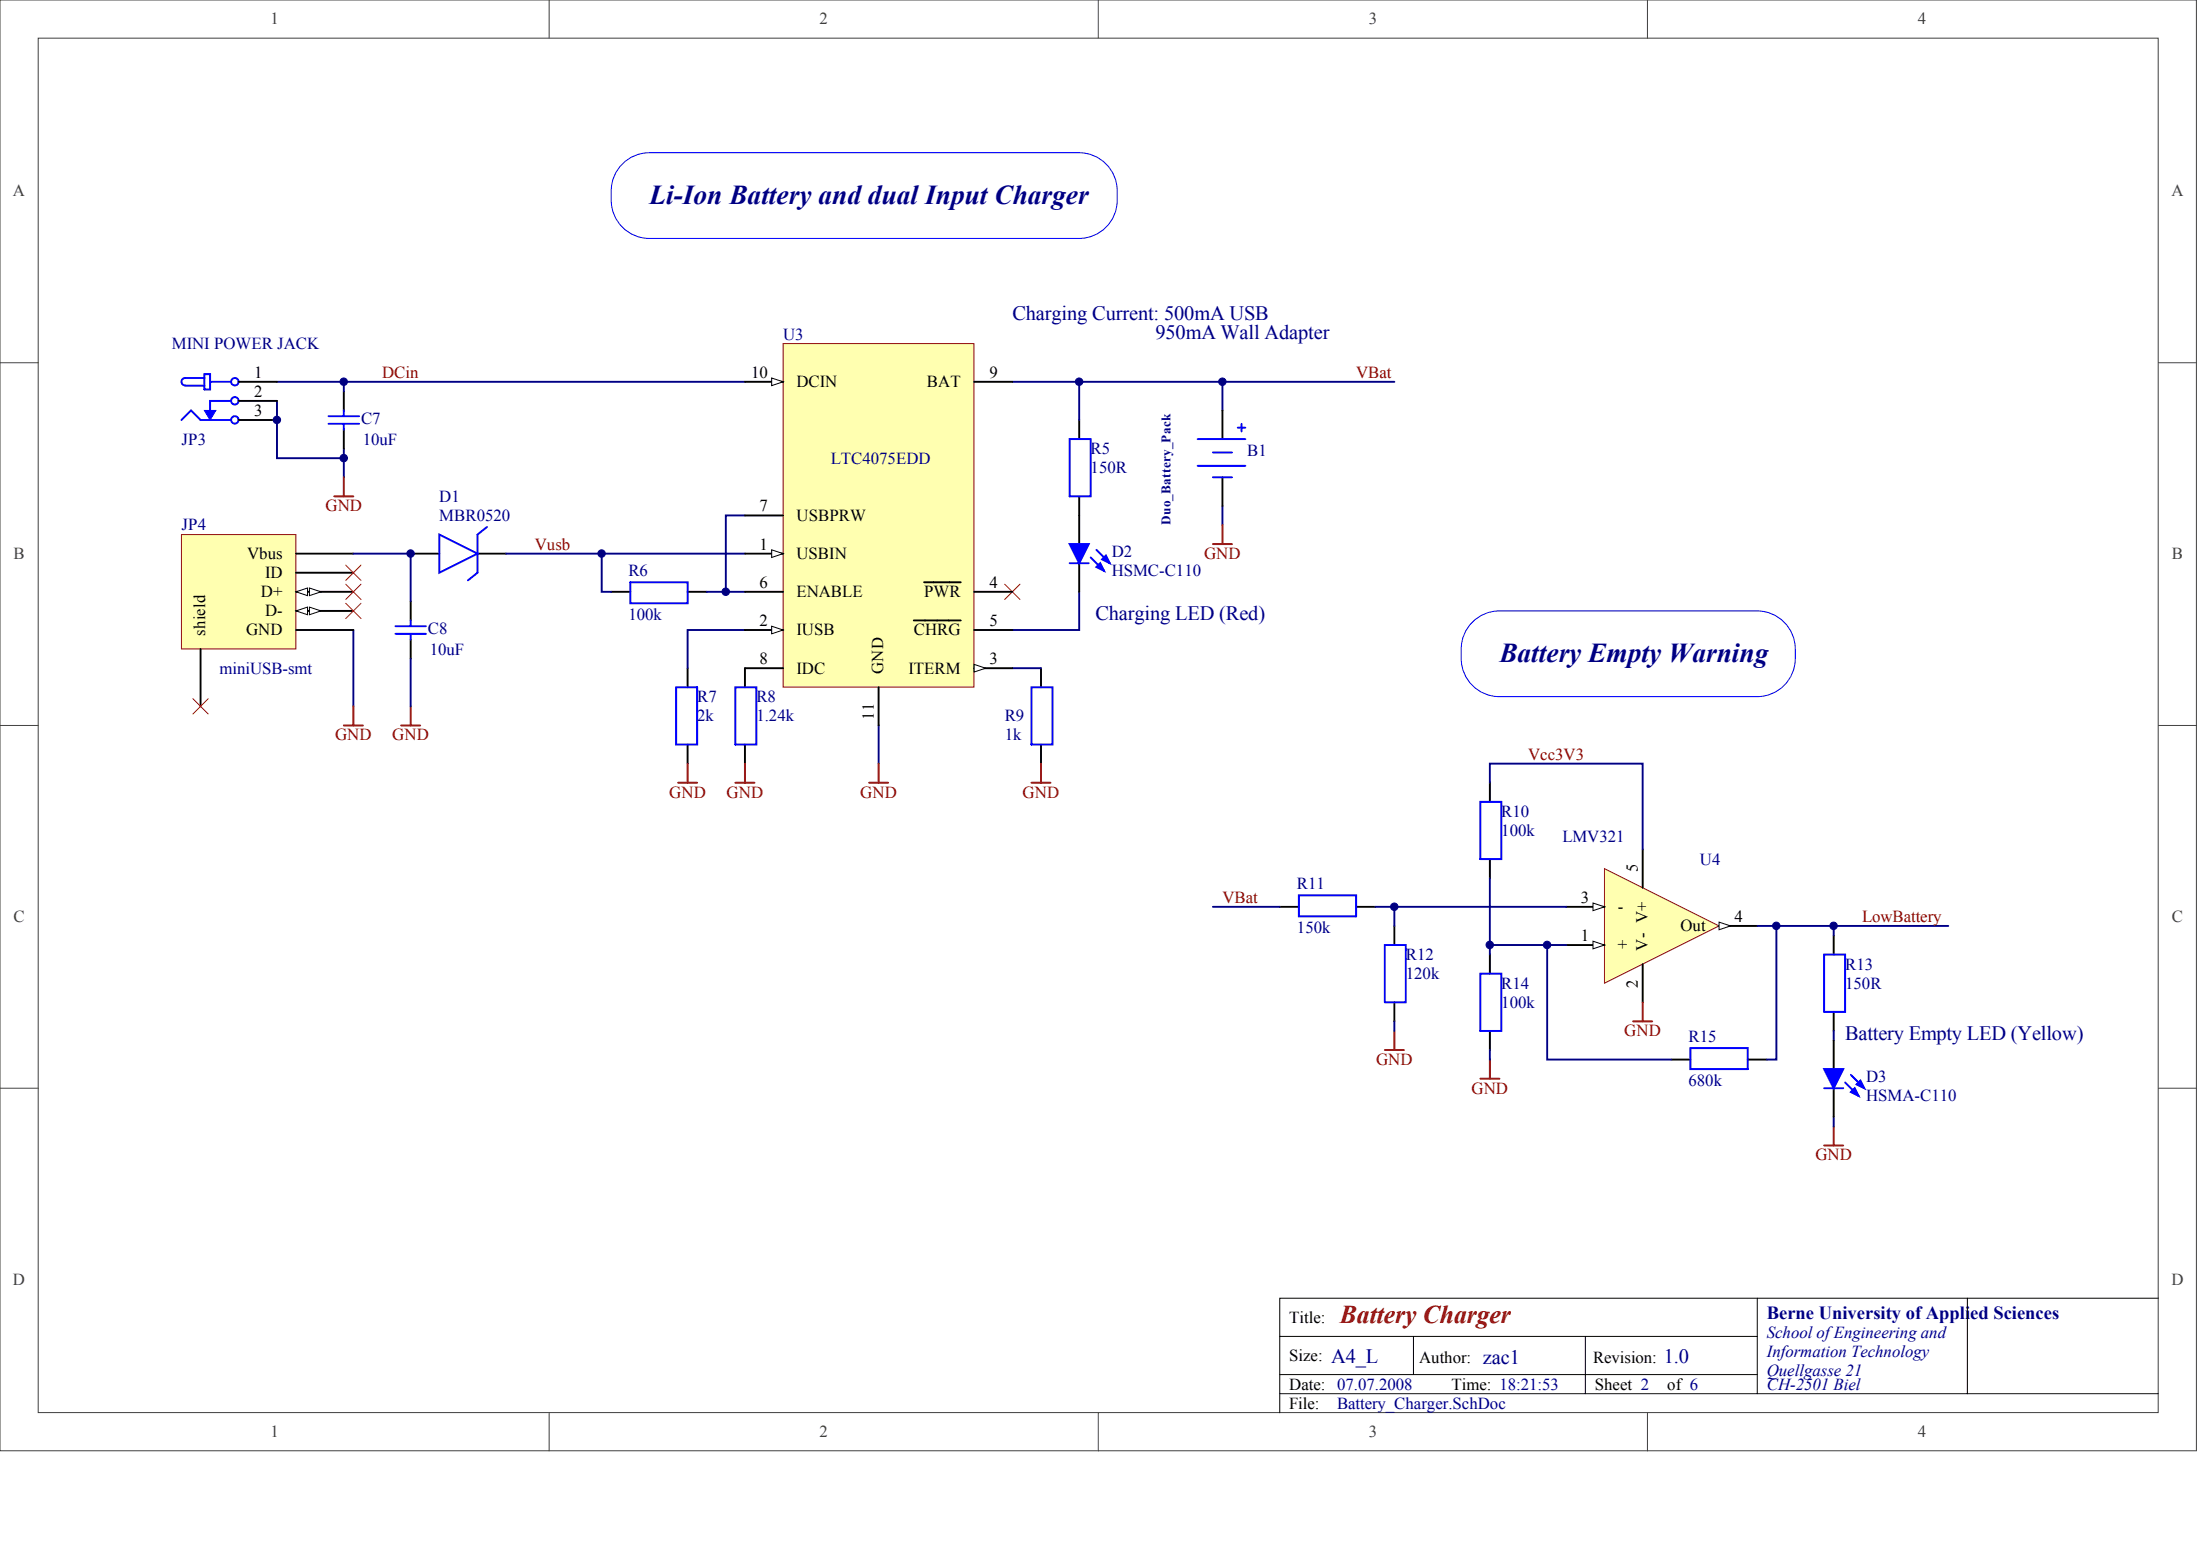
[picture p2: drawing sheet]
<svg xmlns="http://www.w3.org/2000/svg" width="840mm" height="594mm" viewBox="0 0 840 594" stroke-linecap="round" stroke-linejoin="round" font-family="sans-serif">
<g fill="#fff" stroke="#404040" stroke-width=".38">
<path d="M0 0h838.2v553.5h-838.2z"/>
<path d="M14.6 14.6h809.1v524.4h-809.1z"/>
</g>
<path d="M209.6 0v14.6M419.2 0v14.6M628.7 0v14.6M0 138.4h14.6M823.7 138.4h14.6M0 276.8h14.6M823.7 276.8h14.6M0 415.2h14.6M823.7 415.2h14.6M209.6 539.1v14.5M419.2 539.1v14.5M628.7 539.1v14.5" fill="none" stroke="#404040" stroke-width=".38"/>
<path d="M670.6 495.3v36.5M750.8 495.3h-262.4v43.8M823.7 495.3h-72.9v36.5M488.4 509.9h182.2M539.4 509.9v14.6M605 509.9v21.9M488.4 531.8h335.3M488.4 524.5h182.2" fill="none" stroke="#000" stroke-width=".38"/>
<path d="M105.7 153v21.8h25.5v-3.6M105.7 145.7h178.6M386.4 145.7h80.1v10.9M466.5 145.7h65.6M411.9 225.8v14.6h-25.5M134.9 240.4v29.1M386.4 255h10.9M335.3 276.8v14.6" fill="none" stroke="#000080" stroke-width=".73"/>
<path d="M411.9 160.3v7.2M411.9 189.4v7.3M262.4 255v7.2M284.3 255v7.2M397.3 255v7.2M262.4 284.1v7.3M284.3 284.1v7.3M397.3 284.1v7.3" fill="none" stroke="#000" stroke-width=".73"/>
<path d="M408.2 167.5h8v21.9h-8zM258.1 262.2h8v21.9h-8zM280.7 262.2h8v21.9h-8zM393.6 262.2h8.1v21.9h-8.1z" fill="none" stroke="#00f" stroke-width=".73"/>
<path d="M237.5 62.5a14.5 14.5 0 0 1 10.3-4.2h164a14.6 14.6 0 0 1 14.6 14.5 16.3 16.3 0 0 1-4.3 13.9 14.5 14.5 0 0 1-10.3 4.3h-164a14.6 14.6 0 0 1-14.5-14.6 16.3 16.3 0 0 1 4.2-13.9z" fill="#fff" stroke="#00f" stroke-width=".38"/>
<path d="M411.9 145.7v14.6M131.2 174.8v7.3M284.3 196.7h-7.3v29.1M466.5 193v7.3M229.6 211.2v14.6h3.7M269.7 225.8h14.6M284.3 240.4h-21.9v14.6" fill="none" stroke="#000080" stroke-width=".73"/>
<g fill="none" stroke="#00f" stroke-width=".73">
<path d="M70.7 147.1h7.3M78 144.2h-7.3a1.42 1.42 0 0 0-1.4 1.4 1.42 1.42 0 0 0 1.4 1.5M78 142.8h2.2v5.8h-2.2zM80.2 145.7h8M88.2 153h-8v3.6M69.3 160.3l3.6-3.7 3.6 3.7h11.7M240.6 222.2h21.8v8h-21.8z"/>
<circle cx="89.6" cy="152.9" r="1.42"/>
<circle cx="89.6" cy="145.6" r="1.42"/>
<circle cx="89.6" cy="160.2" r="1.42"/>
</g>
<path d="M78 156.6h4.4l-2.2 3.7z" fill="#00f" stroke="#00f" stroke-width=".38"/>
<path d="M91.1 153h14.6M91.1 145.7h14.6M91.1 160.3h14.6M233.3 225.8h7.3M262.4 225.8h7.3" fill="none" stroke="#000" stroke-width=".73"/>
<g fill="none" stroke="#800000" stroke-width=".73">
<path d="M127.6 189.4h7.3M131.2 182.1v7.3M462.9 207.6h7.3M466.5 200.3v7.3M131.2 276.8h7.3M134.9 269.5v7.3M153.1 276.8h7.3M156.7 269.5v7.3M258.8 298.7h7.3M262.4 291.4v7.3M280.7 298.7h7.2M284.3 291.4v7.3"/>
<path d="M331.7 298.7h7.3M335.3 291.4v7.3M393.6 298.7h7.3M397.3 291.4v7.3"/>
</g>
<path d="M383.4 222.9l5.9 5.8M389.3 222.9l-5.9 5.8" fill="none" stroke="#f00" stroke-width=".38"/>
<path d="M69.3 204h43.6v43.6h-43.6z" fill="#ffffb0" stroke="#800000" stroke-width=".38"/>
<path d="M113 225.8h21.9" fill="none" stroke="#000" stroke-width=".73"/>
<g fill="#fff" stroke="#000" stroke-width=".38">
<path d="M113 225.8l4.4-1.4v2.9z"/>
<path d="M118.1 224.4l4.4 1.4-4.4 1.5z"/>
</g>
<path d="M113 218.5h21.9M113 233.1h21.9" fill="none" stroke="#000" stroke-width=".73"/>
<g fill="#fff" stroke="#000" stroke-width=".38">
<path d="M113 233.1l4.4-1.5v3z"/>
<path d="M118.1 231.6l4.4 1.5-4.4 1.5z"/>
</g>
<path d="M113 211.2h21.9M76.5 247.7v21.8M113 240.4h21.9" fill="none" stroke="#000" stroke-width=".73"/>
<path d="M131.9 215.6l5.9 5.8M137.8 215.6l-5.9 5.8M131.9 230.2l5.9 5.8M131.9 222.9l5.9 5.8M137.8 230.2l-5.9 5.8M137.8 222.9l-5.9 5.8M73.6 266.6l5.9 5.8M79.5 266.6l-5.9 5.8" fill="none" stroke="#f00" stroke-width=".38"/>
<path d="M612.3 331.4l43.8 21.9-43.8 21.8z" fill="#ffffb0" stroke="#bf0000" stroke-width=".38"/>
<path d="M597.8 346h14.5" fill="none" stroke="#000" stroke-width=".73"/>
<path d="M608 344.6l4.3 1.4-4.3 1.5z" fill="#fff" stroke="#000" stroke-width=".38"/>
<path d="M597.8 360.6h14.5" fill="none" stroke="#000" stroke-width=".73"/>
<path d="M608 359.1l4.3 1.5-4.3 1.4z" fill="#fff" stroke="#000" stroke-width=".38"/>
<path d="M626.9 324.2v14.5M656.1 353.3h14.5M626.9 367.9v14.5" fill="none" stroke="#000" stroke-width=".73"/>
<path d="M656.1 351.8l4.3 1.5-4.3 1.5z" fill="#fff" stroke="#000" stroke-width=".38"/>
<g fill="none" stroke="#000" stroke-width=".73">
<path d="M466.5 156.6v10.9M466.5 182.1v10.9M156.7 211.2h11M182.2 211.2h11M568.6 298.7v7.2M568.6 327.8v7.3M488.4 346h7.3M517.6 346h7.3M532.1 353.3v7.3M568.6 364.2v7.3M532.1 382.4v7.3M568.6 393.4v7.2"/>
<path d="M637.8 404.3h7.3M667 404.3h7.3"/>
</g>
<g fill="none" stroke="#00f" stroke-width=".73">
<path d="M457.1 167.5h18.2M457.1 177.7h18.2M462.9 172.6h7.3M472.4 163.2h2.9M473.8 161.7v2.9M462.9 182.1h7.3M167.7 204l14.5 7.2-14.5 7.3zM185.9 201l-3.7 3v14.5l-3.6 2.9M564.9 305.9h8.1v21.9h-8.1zM495.7 341.6h21.9v8.1h-21.9zM528.5 360.6h8v21.8h-8zM564.9 371.5h8.1v21.9h-8.1z"/>
<path d="M645.1 399.9h21.9v8h-21.9z"/>
</g>
<path d="M532.1 393.4v7.2M623.3 389.7h7.3M626.9 382.4v7.3M528.5 400.6h7.3M564.9 411.6h7.3M568.6 404.3v7.3" fill="none" stroke="#800000" stroke-width=".73"/>
<path d="M568.6 298.7v-7.3h58.3v32.8M568.6 335.1v29.1M462.9 346h25.5M524.9 346h72.9M532.1 346v7.3M670.6 353.3h72.9M677.9 353.3v51h-3.6M568.6 360.6h29.2M590.5 360.6v43.7h47.3M532.1 389.7v3.7M568.6 400.6v3.7" fill="none" stroke="#000080" stroke-width=".73"/>
<path d="M561.9 237.4a14.5 14.5 0 0 1 10.3-4.3h98.4a14.6 14.6 0 0 1 14.6 14.6 16.3 16.3 0 0 1-4.3 13.8 14.5 14.5 0 0 1-10.3 4.3h-98.4a14.6 14.6 0 0 1-14.5-14.6 16.3 16.3 0 0 1 4.2-13.8z" fill="#fff" stroke="#00f" stroke-width=".38"/>
<path d="M131.2 149.3v7.3M131.2 163.9v7.3M411.9 196.7v10.9M411.9 214.9v10.9M156.7 229.5v7.2M156.7 244v7.3M699.8 356.9v7.3M699.8 386.1v7.3M699.8 397v10.9M699.8 415.2v10.9" fill="none" stroke="#000" stroke-width=".73"/>
<g fill="none" stroke="#00f" stroke-width=".73">
<path d="M125.4 158.8h11.6M131.2 156.6v2.2M125.4 161.7h11.6M131.2 161.7v2.2M408.2 214.9h7.3M416.2 212.7l5.1 5.1M418.4 209.8l5.1 5.1M150.9 238.9h11.7M156.7 236.7v2.2M150.9 241.8h11.7M156.7 241.8v2.2M696.2 364.2h8v21.9h-8z"/>
<path d="M696.2 415.2h7.3M704.2 413l5.1 5.1M706.4 410.1l5.1 5.1"/>
</g>
<path d="M131.2 145.7v3.6M134.9 211.2h21.8v18.3M193.2 211.2h91.1M156.7 251.3v18.2M699.8 353.3v3.6M699.8 393.4v3.6M699.8 426.1v3.7" fill="none" stroke="#000080" stroke-width=".73"/>
<path d="M696.2 437.1h7.3M699.8 429.8v7.3" fill="none" stroke="#800000" stroke-width=".73"/>
<g fill="#00f" stroke="#00f" stroke-width=".73">
<path d="M696.2 407.9h7.3l-3.7 7.3z"/>
<path d="M706.4 416.7l1.4-1.5 1.5 2.9z"/>
<path d="M708.6 413.8l1.4-1.5 1.5 2.9z"/>
<path d="M408.2 207.6h7.3l-3.6 7.3z"/>
<path d="M418.4 216.3l1.5-1.4 1.4 2.9z"/>
<path d="M420.6 213.4l1.5-1.4 1.4 2.9z"/>
</g>
<path d="M298.9 131.1h72.8v131.1h-72.8z" fill="#ffffb0" stroke="#800000" stroke-width=".38"/>
<path d="M284.3 145.7h14.6" fill="none" stroke="#000" stroke-width=".73"/>
<path d="M294.5 144.2l4.4 1.5-4.4 1.4z" fill="#fff" stroke="#000" stroke-width=".38"/>
<path d="M284.3 211.2h14.6" fill="none" stroke="#000" stroke-width=".73"/>
<path d="M294.5 209.8l4.4 1.4-4.4 1.5z" fill="#fff" stroke="#000" stroke-width=".38"/>
<path d="M371.8 255h14.6" fill="none" stroke="#000" stroke-width=".73"/>
<path d="M371.8 253.5l4.3 1.5-4.3 1.4z" fill="#fff" stroke="#000" stroke-width=".38"/>
<path d="M284.3 240.4h14.6" fill="none" stroke="#000" stroke-width=".73"/>
<path d="M294.5 238.9l4.4 1.5-4.4 1.4z" fill="#fff" stroke="#000" stroke-width=".38"/>
<path d="M371.8 145.7h14.6M284.3 196.7h14.6M284.3 225.8h14.6M348.7 236.7h18M352.7 222.2h14M371.8 225.8h14.6M284.3 255h14.6M371.8 240.4h14.6M335.3 262.2v14.6" fill="none" stroke="#000" stroke-width=".73"/>
<g fill="#000080" stroke="#000080" stroke-width=".38">
<circle cx="105.7" cy="160.2" r="1.42"/>
<circle cx="131.2" cy="174.8" r="1.42"/>
<circle cx="131.2" cy="145.6" r="1.42"/>
<circle cx="156.7" cy="211.2" r="1.42"/>
<circle cx="229.6" cy="211.2" r="1.42"/>
<circle cx="277" cy="225.8" r="1.42"/>
<circle cx="411.8" cy="145.6" r="1.42"/>
<circle cx="466.5" cy="145.6" r="1.42"/>
<circle cx="532.1" cy="346" r="1.42"/>
<circle cx="568.6" cy="360.5" r="1.42"/>
<circle cx="590.4" cy="360.5" r="1.42"/>
<circle cx="677.9" cy="353.3" r="1.42"/>
<circle cx="699.8" cy="353.3" r="1.42"/>
</g>
<g font-size="10.4" fill="#000080">
<text x="247.8" y="77.7">Li-Ion Battery and dual Input Charger</text>
<text x="572.2" y="252.6">Battery Empty Warning</text>
</g>
<text font-size="9.8" fill="#800000" x="511.4" y="504.6">Battery Charger</text>
<g font-size="7.8" fill="#000080">
<text x="386.4" y="122.2">Charging Current: 500mA USB</text>
<text x="441" y="129.5">950mA Wall Adapter</text>
<text x="418.1" y="236.5">Charging LED (Red)</text>
<text x="704.2" y="396.8">Battery Empty LED (Yellow)</text>
<text x="508.1" y="519.9">A4_L</text>
<text x="565.9" y="520.5">zac1</text>
<text x="634.9" y="519.9">1.0</text>
</g>
<text font-size="7.1" fill="#000080" x="674.3" y="503.1">Berne University of Applied Sciences</text>
<g font-size="6.4" fill="#404040">
<text x="103.2" y="9.3">1</text>
<text x="312.8" y="9.3">2</text>
<text x="522.4" y="9.3">3</text>
<text x="732" y="9.3">4</text>
<text x="5" y="74.9">A</text>
<text x="828.7" y="74.9">A</text>
<text x="5.2" y="213.3">B</text>
<text x="828.9" y="213.3">B</text>
<text x="5.2" y="351.7">C</text>
<text x="828.9" y="351.7">C</text>
<text x="5" y="490.1">D</text>
<text x="828.7" y="490.1">D</text>
<text x="103.2" y="548.4">1</text>
<text x="312.8" y="548.4">2</text>
<text x="522.4" y="548.4">3</text>
<text x="732" y="548.4">4</text>
</g>
<g font-size="6.4" fill="#000080">
<text x="298.9" y="129.5">U3</text>
<text x="65.6" y="133.2">MINI POWER JACK</text>
<text x="137.8" y="161.6">C7</text>
<text x="69.3" y="169.6">JP3</text>
<text x="138.5" y="169.6">10uF</text>
<text x="416.2" y="173.2">R5</text>
<text x="476" y="174">B1</text>
<text x="317.1" y="176.9">LTC4075EDD</text>
<text x="416.2" y="180.5">150R</text>
<text x="167.7" y="191.5">D1</text>
<text x="69.3" y="202.4">JP4</text>
<text x="167.7" y="198.7">MBR0520</text>
<text x="424.3" y="212.6">D2</text>
<text x="239.8" y="219.9">R6</text>
<text x="424.3" y="219.9">HSMC-C110</text>
<text x="239.8" y="236.6">100k</text>
<text x="163.3" y="241.7">C8</text>
<text x="164" y="249.7">10uF</text>
<text x="83.8" y="257">miniUSB-smt</text>
<text x="266.1" y="267.9">R7</text>
<text x="288.7" y="267.9">R8</text>
<text x="266.1" y="275.2">2k</text>
<text x="288.7" y="275.2">1.24k</text>
<text x="383.4" y="275.2">R9</text>
<text x="383.4" y="282.5">1k</text>
<text x="573" y="311.7">R10</text>
<text x="573" y="318.9">100k</text>
<text x="596.3" y="321.1">LMV321</text>
<text x="648.8" y="329.9">U4</text>
<text x="495" y="339.3">R11</text>
<text x="495" y="356.1">150k</text>
<text x="536.5" y="366.3">R12</text>
<text x="704.2" y="369.9">R13</text>
<text x="536.5" y="373.6">120k</text>
<text x="573" y="377.2">R14</text>
<text x="704.2" y="377.2">150R</text>
<text x="573" y="384.5">100k</text>
<text x="644.4" y="397.6">R15</text>
<text x="712.2" y="412.9">D3</text>
<text x="644.4" y="414.4">680k</text>
<text x="712.2" y="420.2">HSMA-C110</text>
<text x="674.3" y="510.5">School of Engineering and</text>
<text x="674.3" y="517.8">Information Technology</text>
<text x="674.3" y="525.1">Quellgasse 21</text>
<text x="674.3" y="530.2">CH-2501 Biel</text>
<text x="510.3" y="537.5">Battery_Charger.SchDoc</text>
</g>
<g font-size="6.4">
<text x="97" y="144.1">1</text>
<text x="286.6" y="144.1">10</text>
<text x="304" y="147.8">DCIN</text>
<text x="353.8" y="147.8">BAT</text>
<text x="377.6" y="144.1">9</text>
<text x="97" y="151.4">2</text>
<text x="97" y="158.7">3</text>
<text x="289.8" y="195.1">7</text>
<text x="304" y="198.7">USBPRW</text>
<text x="289.8" y="209.7">1</text>
<text x="94.3" y="213.3">Vbus</text>
<text x="304" y="213.3">USBIN</text>
<text x="101.2" y="220.6">ID</text>
<text x="99.6" y="227.9">D+</text>
<text x="289.8" y="224.2">6</text>
<text x="304" y="227.9">ENABLE</text>
<text x="352.7" y="227.9">PWR</text>
<text x="377.6" y="224.2">4</text>
<text x="101.2" y="235.2">D-</text>
<text x="289.8" y="238.8">2</text>
<text x="377.6" y="238.8">5</text>
<text x="93.9" y="242.5">GND</text>
<text x="304" y="242.5">IUSB</text>
<text x="348.7" y="242.5">CHRG</text>
<text x="289.8" y="253.4">8</text>
<text x="304" y="257">IDC</text>
<text x="346.8" y="257">ITERM</text>
<text x="377.6" y="253.4">3</text>
<text x="603.3" y="344.4">3</text>
<text x="617.4" y="348.1">-</text>
<text x="661.9" y="351.7">4</text>
<text x="603.3" y="359">1</text>
<text x="641.3" y="355.4">Out</text>
<text x="617.4" y="362.6">+</text>
<text x="492.1" y="504.7">Title:</text>
<text x="492.1" y="519.3">Size:</text>
<text x="541.6" y="520">Author:</text>
<text x="608" y="520">Revision:</text>
<text x="492.1" y="530.2">Date: 07.07.2008</text>
<text x="554" y="530.2">Time: 18:21:53</text>
<text x="608.7" y="530.2">Sheet 2</text>
<text x="636.3" y="530.2">of 6</text>
<text x="492.1" y="537.5">File:</text>
</g>
<g font-size="6.4" fill="#800000">
<text x="145.8" y="144.1">DCin</text>
<text x="517.6" y="144.1">VBat</text>
<text x="124.2" y="195.1">GND</text>
<text x="204.1" y="209.7">Vusb</text>
<text x="459.5" y="213.3">GND</text>
<text x="127.9" y="282.5">GND</text>
<text x="149.7" y="282.5">GND</text>
<text x="583.2" y="289.8">Vcc3V3</text>
<text x="255.4" y="304.4">GND</text>
<text x="277.3" y="304.4">GND</text>
<text x="328.3" y="304.4">GND</text>
<text x="390.3" y="304.4">GND</text>
<text x="466.5" y="344.4">VBat</text>
<text x="710.7" y="351.7">LowBattery</text>
<text x="619.9" y="395.4">GND</text>
<text x="525.1" y="406.4">GND</text>
<text x="561.6" y="417.3">GND</text>
<text x="692.8" y="442.8">GND</text>
</g>
<g font-size="6.3">
<text x="78.3" y="242.6" transform="rotate(-90 78.3 242.6)">shield</text>
<text x="337.1" y="257.1" transform="rotate(-90 337.1 257.1)">GND</text>
<text x="333.5" y="274.6" transform="rotate(-90 333.5 274.6)">11</text>
<text x="625" y="332.9" transform="rotate(-90 625 332.9)">5</text>
<text x="628.7" y="362.8" transform="rotate(-90 628.7 362.8)">V- V+</text>
<text x="625" y="377" transform="rotate(-90 625 377)">2</text>
</g>
<text font-size="5" fill="#000080" x="446.7" y="200.3" transform="rotate(-90 446.7 200.3)">Duo_Battery_Pack</text>
</svg>
